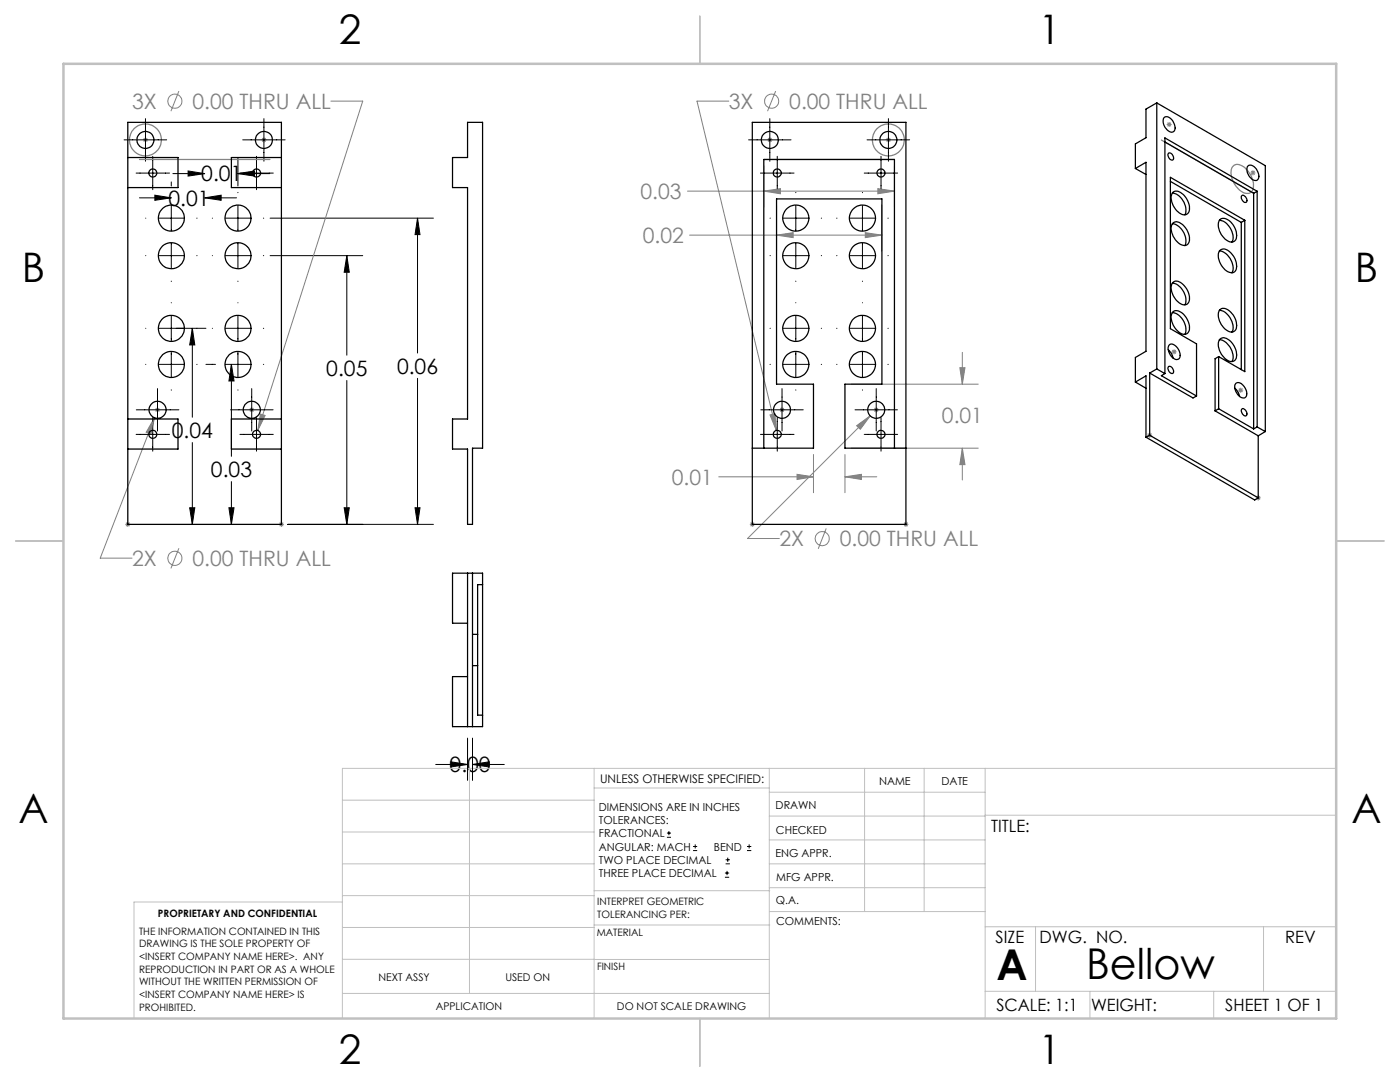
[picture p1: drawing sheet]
<svg xmlns="http://www.w3.org/2000/svg" width="279mm" height="216mm" viewBox="0 0 279 216" stroke-linecap="round" stroke-linejoin="round" font-family="sans-serif">
<g fill="none" stroke="#808080" stroke-width=".2">
<path d="M35.7 18.2l-1.6 4M154.8 18.2l-1.6 4M28.5 27.9h1M28.7 27.6l.7 .7M29 27.4v1M29.4 27.6l-.7 .7M52.2 27.9h1M52.3 27.6l.7 .7M52.7 27.4v1M53 27.6l-.7 .7M66 20.2h6.4l-21 65.7M137.2 38.1h41.3"/>
<path d="M145.5 20.2h-6.4l15.8 65.7M152.4 38.1l3.4-.5v1.1zM152.4 33.1v8.2M153.1 27.9h1M153.3 27.6l.7 .7M153.6 27.4v1M154 27.6l-.7 .7M175.2 37.6l3.3 .5-3.3 .6zM176.8 27.9h1M177 27.6l.7 .7M177.3 27.4v1M177.7 27.6l-.7 .7"/>
<path d="M178.5 33.1v8.2M232.8 24.8h1M233 24.5l.7 .7M233.3 24.3v1M233.7 24.5l-.7 .7M249.6 34.5h.9M249.7 34.1l.7 .8M250 34v1M250.4 34.1l-.7 .8M137.6 46.9h38.4M155 46.9l3.3-.5v1zM155 41v9.1"/>
<path d="M172.7 46.4l3.3 .5-3.3 .5zM176 41v9.1M169.9 76.7h25.3M191.6 73.4h1l-.5 3.3zM192.1 70.3v6.4M233.8 70.2h1M234 69.9l.7 .7M234.3 69.7v1M234.7 69.9l-.7 .7M247.1 77.9h1M247.3 77.5l.7 .7M247.6 77.4v1"/>
<path d="M248 77.5l-.7 .7M30.8 83.4l-.7 3.2-.9-.3zM30.8 83.4l-10.8 28h6.4M30.9 81.8h1.1M31.1 81.4l.7 .7M31.4 81.3v1M31.8 81.4l-.7 .7M49.7 81.8h1.1M49.9 81.4l.7 .7M50.2 81.3v1M50.6 81.4l-.7 .7M52 82.6l.9 .3-1.5 3z"/>
<path d="M143.4 95.1h18.9M153.7 82.8l1-.2 .2 3.3zM155.6 81.8h1M155.7 81.4l.7 .7M156.1 81.3v1M156.4 81.4l-.7 .7M159.1 94.7l3.2 .4-3.2 .6zM162.3 90.7v7.6M168.6 95.1l3.3-.4v1zM168.6 90.7v7.6M168.6 95.1h6.4M169.9 89.4h25.3"/>
<path d="M171 84.9l2.7-1.9-2 2.7zM173.7 83l-24.5 24.5h6.3M174.4 81.8h1M174.5 81.4l.7 .7M174.9 81.3v1M175.2 81.4l-.7 .7M192.1 89.4l.5 3.3h-1zM192.1 89.4v6.4M228.9 86.9h1M229.1 86.5l.7 .7M229.4 86.4v.9M229.8 86.5l-.7 .7"/>
<path d="M250.6 99.3h1M250.8 99l.7 .7M251.1 98.8v1.1M251.5 99l-.7 .7M25 104.6h1M25.2 104.3l.7 .7M25.5 104.1v1M25.9 104.3l-.7 .7M35.7 109.4l-1.6 4M55.7 104.6h1M55.8 104.3l.7 .7M56.2 104.1v1"/>
<path d="M56.5 104.3l-.7 .7M149.6 104.6h1M149.8 104.3l.7 .7M150.1 104.1v1M150.5 104.3l-.7 .7M164.9 105.4l-1.6 4.1M180.3 104.6h1M180.4 104.3l.8 .7M180.8 104.1v1M181.2 104.3l-.8 .7"/>
<circle cx="34.9" cy="20.2" r="1.4"/>
<circle cx="154" cy="20.2" r="1.4"/>
<circle cx="34.9" cy="111.4" r="1.41"/>
<circle cx="164.1" cy="107.5" r="1.41"/>
</g>
<g fill="none" stroke="#000" stroke-width=".2">
<path d="M24.8 27.9h8.5M27.2 34.5h6.6M27.8 39.5h6.4M29 23.7v8.5M30.5 31.2v6.7M30.9 38.9l3.3 .6-3.3 .5zM34.2 36.3v.8M34.2 38.4v.1M34.5 34.6h6.4M37.5 34.1l3.4 .5-3.4 .5zM40.9 39.5l3.2-.6v1.1zM40.9 39.5h6.3"/>
<path d="M47.5 34.6l3.3-.5v1zM47.5 31.5v5.6M47.5 34.6h6.3M47.5 38.4v.1M47.9 34.5h6.6M48.4 27.9h8.5M51.2 31.2v6.7M52.7 23.7v8.5M149.4 27.9h8.5M151.8 34.5h6.7M153.6 23.7v8.5M155.1 31.2v6.7"/>
<path d="M158.8 38.4v.1M172.1 38.4v.1M172.5 34.5h6.6M173 27.9h8.5M175.8 31.2v6.7M177.3 23.7v8.5M29.1 51h.1M29.1 43.5h.1M31.6 51h5.1M31.6 43.5h5.1M34.2 41v5.1M34.2 48.5v5.1"/>
<path d="M34.2 56.1v.1M39.3 51h.1M39.3 43.5h.1M42.4 51h.1M42.4 43.5h.1M44.9 51h5.1M44.9 43.5h5.1M47.5 41v5.1M47.5 48.5v5.1M47.5 56.1v.1M52.6 51h.1M52.6 43.5h.1"/>
<path d="M53.9 51h18.5M53.9 43.5h32.6M69.2 51l.5 3.3h-1zM69.2 51v19.9M83.3 43.5l.5 3.3h-1zM83.3 43.5v26.9M153.7 51h.1M153.7 43.5h.1M156.3 51h5.1M156.3 43.5h5.1M158.8 41v5.1M158.8 48.5v5.1"/>
<path d="M158.8 56.1v.1M163.9 51h.1M163.9 43.5h.1M167 51h.1M167 43.5h.1M169.6 51h5.1M169.6 43.5h5.1M172.1 41v5.1M172.1 48.5v5.1M172.1 56.1v.1M177.2 51h.1M177.2 43.5h.1"/>
<path d="M29.1 72.7h.1M29.1 65.5h.1M31.4 77.5v8.5M31.6 72.7h5.1M31.6 65.5h9.5M34.2 60.4h.1M34.2 63v5.1M34.2 70.2v5M34.2 77.8v.1M38.4 65.5l.5 3.3h-1zM38.4 65.5v17.8M39.3 72.7h.1"/>
<path d="M41.1 72.7h1.9M42.4 65.5h.1M44.9 72.7h5.1M44.9 65.5h5.1M46.2 72.7l.5 3.3h-1zM46.2 72.7v18.4M47.5 60.4h.1M47.5 63v5.1M47.5 70.2v5M47.5 77.8v.1M50.2 77.5v8.5M52.6 72.7h.1"/>
<path d="M52.6 65.5h.1M69.2 75.9v28.7M83.3 75.5v29.1M153.7 72.7h.1M153.7 65.5h.1M156.1 77.5v8.5M156.3 72.7h5.1M156.3 65.5h5.1M158.8 60.4h.1M158.8 63v5.1M158.8 70.2v5M158.8 77.8v.1"/>
<path d="M163.9 72.7h.1M163.9 65.5h.1M167 72.7h.1M167 65.5h.1M169.6 72.7h5.1M169.6 65.5h5.1M172.1 60.4h.1M172.1 63v5.1M172.1 70.2v5M172.1 77.8v.1M174.9 77.5v8.5M177.2 72.7h.1"/>
<path d="M177.2 65.5h.1M27.2 86.7h6.6M27.2 81.8h8.5M30.5 83.3v6.7M38.4 88.3v16.3M46 81.8h8.5M46.2 96.1v8.5M47.9 86.7h6.6M51.2 83.3v6.7M151.8 86.7h6.7M151.8 81.8h8.5M155.1 83.3v6.7"/>
<path d="M170.6 81.8h8.5M172.5 86.7h6.6M175.8 83.3v6.7M37.9 101.3h1l-.5 3.3zM45.7 101.3h1l-.5 3.3zM57.4 104.6h29.1M68.7 101.3h1l-.5 3.3zM82.8 101.3h1l-.5 3.3zM87 152.5h6.3M90 152l3.3 .5-3.3 .5zM93.3 147.3v8.4M94.3 152.5l3.3-.5v1z"/>
<path d="M94.3 147.3v8.4M94.3 152.5h6.3M133.1 167.1h.8M133.1 166.2h.8M133.5 165.8v.9M138.3 169.7h.8M138.3 168.9h.8M138.7 168.5v.8M144.7 175h.8M144.7 174.2h.8M144.8 172.4h.9M144.8 171.6h.9"/>
<path d="M145.1 173.8v.8M145.2 171.1v.9M149.1 169.7h.8M149.1 168.9h.8M149.5 168.5v.8"/>
</g>
<g fill="none" stroke="#808080" stroke-width=".25">
<path d="M27.8 31.8h26.1M152.4 31.8h26.1M231.8 27.9l18.4 10.7M246 33.3a1.65 1.65 0 0 1 2.5 .2 4.3 4.3 0 0 1 1.4 4.6 1.69 1.69 0 0 1-2.6-.2 4.2 4.2 0 0 1-1.4-4.5z"/>
<circle cx="29" cy="27.9" r="3.2"/>
<circle cx="177.3" cy="27.9" r="3.2"/>
</g>
<g fill="none" stroke="#c0c0c0" stroke-width=".2">
<path d="M68.3 159.7h50.3M93.7 153.3v44.9M118.6 153.3v49.9M118.6 157.2h34.9M153.5 153.3v49.9M153.5 158.1h43.1M172.5 153.3v28.6M184.4 153.3v28.6M196.6 153.3v49.9M266.7 153.3h-198.4v49.9M68.3 178.7h50.3M68.3 172.4h50.3"/>
<path d="M68.3 166h50.3M68.3 180h-41.6v23.2M118.6 177.7h35M153.5 167.6h43.1M153.5 162.8h43.1M153.5 172.4h43.1M153.5 177.1h43.1M196.6 162.7h70.1M68.3 198.2h85.2M68.3 191.4l85.2 .1M68.3 185.1h50.3M118.6 184.6h35"/>
<path d="M153.6 181.9h43M196.6 197.8h70.1M196.6 184.9h70.1M206.7 184.9v12.9M217.5 197.8v5.4M242.2 197.8v5.4M252.2 184.9v12.9"/>
</g>
<path d="M139.7 3.2v9.5M3.1 107.9h9.6M266.7 107.9h9.5M139.7 203.2v9.6" fill="none" stroke="#c0c0c0" stroke-width=".25"/>
<path d="M12.7 12.7h254v190.5h-254z" fill="none" stroke="#c0c0c0" stroke-width=".5"/>
<path d="M30.9 38.9l3.3 .6-3.3 .5zM40.9 39.5l3.2-.6v1.1zM47.5 34.6l3.3-.5v1zM37.5 34.1l3.4 .5-3.4 .5zM46.2 72.7l.5 3.3h-1zM45.7 101.3h1l-.5 3.3zM38.4 65.5l.5 3.3h-1zM37.9 101.3h1l-.5 3.3zM69.2 51l.5 3.3h-1zM68.7 101.3h1l-.5 3.3zM83.3 43.5l.5 3.3h-1zM82.8 101.3h1l-.5 3.3zM90 152l3.3 .5-3.3 .5zM94.3 152.5l3.3-.5v1z" fill="#000"/>
<path d="M171 84.9l.7 .8 2-2.7zM153.7 82.8l1.2 3.1-.2-3.3zM159.1 94.7l3.2 .4-3.2 .6zM168.6 95.1l3.3-.4v1zM192.1 89.4l.5 3.3h-1zM191.6 73.4h1l-.5 3.3zM152.4 38.1l3.4-.5v1.1zM175.2 37.6l3.3 .5-3.3 .6zM155 46.9l3.3-.5v1zM172.7 46.4l3.3 .5-3.3 .5zM30.8 83.4l-1.6 2.9 .9 .3zM52 82.6l-.6 3.3 1.5-3z" fill="#808080"/>
<g fill="none" stroke="#000" stroke-width=".25">
<path d="M25.5 31.4h10v6h-10M25.5 24.4h30.7v80.2h-30.7zM56.2 31.4h-10v6h10M93.3 24.4h3v65h-2v15.2h-1v-15h-3v-6h3v-46.2h-3v-6h3zM150.1 24.4h30.7v80.2h-30.7zM226.6 33.6l2.1-1.2v37.7l-2.1 1.2v4.9M226.6 33.6l2.1 1.2M230.9 20.5v53.1M230.9 20.5l-2.2 1.3v5.7l-2.1 1.2v4.9M230.9 20.5l21.6 12.6v53M232.4 23.4a1.51 1.51 0 0 1 1.9 1.3 1.07 1.07 0 0 1-.5 1.7 2.17 2.17 0 0 1-1.4-3zM232.5 28.3l17.7 10.3"/>
<path d="M233.2 30.6a.9 .9 0 0 1 .8 1.3 .95 .95 0 0 1-.8-1.3zM233.6 36.2l14.1 8.2M234 38.5a3.5 3.5 0 0 1 2.5 4.4M234.1 38.3a2.05 2.05 0 0 1 2.6 1.1 2.77 2.77 0 0 1 .4 3.2 1.38 1.38 0 0 1-2-.3 3.3 3.3 0 0 1-1.1-3.8zM247.8 39.1a.65 .65 0 0 1 1 .5 .48 .48 0 0 1-.1 .8 .48 .48 0 0 1-.7-.4l-.2-.3zM249 33.2a.99 .99 0 0 1 1.5 .3 1.81 1.81 0 0 1 .4 2.4 1.79 1.79 0 0 1-2-1.7zM250.2 38.6v47M250.9 38.2v47M250.9 38.2l-18.4-10.7v47M250.9 38.2l-.7 .4M234 56.5a3.5 3.5 0 0 1 2.5 4.3M234 44.7a3.4 3.4 0 0 1 2.5 4.3"/>
<path d="M234.1 56.3a1.96 1.96 0 0 1 2.6 1.1 2.57 2.57 0 0 1 .2 3.3 2.24 2.24 0 0 1-2.5-1.4 2.46 2.46 0 0 1-.3-3zM234.1 44.5a1.96 1.96 0 0 1 2.6 1.1 2.57 2.57 0 0 1 .2 3.3 2.13 2.13 0 0 1-2.5-1.4 2.46 2.46 0 0 1-.3-3zM243.3 50.1a3.4 3.4 0 0 1 2.8 3.6l-.2 .7M243.3 44a3.4 3.4 0 0 1 2.6 4.3M243.4 50.1a1.41 1.41 0 0 1 2.2 .3 3.2 3.2 0 0 1 .9 3.8 1.82 1.82 0 0 1-2.5-.9 3 3 0 0 1-.6-3.2zM243.6 43.7a2.05 2.05 0 0 1 2.5 1.2 2.95 2.95 0 0 1 .4 3.1 1.42 1.42 0 0 1-2-.3 3.5 3.5 0 0 1-1.1-3.8zM247.7 44.4v29.4M248.4 44v30.2l-5.2-3M248.4 44l-14.8-8.6v30.2l5.2 3v10.4M248.4 44l-.7 .4M226.6 76.2l2.1-1.2v12.2M226.6 76.2l2.1 1.3"/>
<path d="M229.4 74.4v12.5M229.4 74.4l8.7 5 .7-.4M230.9 73.6l-1.5 .8M230.9 73.6l1.6 .9M232.5 74.5l-.7 .5 7 4M233.2 69.8l.5 .6 .4 1M233.2 73.1a.9 .9 0 0 1 .8 1.4 .95 .95 0 0 1-.8-1.4zM233.3 68.9a.96 .96 0 0 1 1.5 .3 1.78 1.78 0 0 1 .4 2.4 1.76 1.76 0 0 1-2-1.7l-.1-.5zM234 62.4a3.4 3.4 0 0 1 2.5 4.3M234.1 62.2a2.05 2.05 0 0 1 2.6 1.1 2.77 2.77 0 0 1 .4 3.1 1.38 1.38 0 0 1-2-.3 3.3 3.3 0 0 1-1.1-3.8zM243.2 71.2l-.7 .4v10.4M243.2 71.2v10.4"/>
<path d="M243.3 67.8a3.5 3.5 0 0 1 2.8 3.6l-.2 .7M243.3 61.9a3.5 3.5 0 0 1 2.7 4.2l-.1 .2M243.4 61.9a1.45 1.45 0 0 1 2.2 .4 3.1 3.1 0 0 1 .9 3.7 1.42 1.42 0 0 1-2-.3 3.4 3.4 0 0 1-1.1-3.8zM243.6 67.6a1.96 1.96 0 0 1 2.5 1.1 2.95 2.95 0 0 1 .4 3.2 1.42 1.42 0 0 1-2-.4 3.5 3.5 0 0 1-1.1-3.7zM246.5 77.5l.7 .9 .2 .7M246.7 76.5a1.26 1.26 0 0 1 1.6 .7 1.48 1.48 0 0 1 0 2.2 2.2 2.2 0 0 1-1.7-2.8zM25.5 83.6h10v6h-10M56.2 83.6h-10v6h10M150.1 89.4h12.2v-12.7h-7.3v-37h21v37h-7.4v12.7h12.2M152.4 89.4v-57.6h26.1v57.6M228.7 87.2l21.7 12.6 .7-.5M229.4 86.9l-.7 .3"/>
<path d="M229.4 86.9l21.7 12.4M242.5 82l8.6 5M243.2 81.6l7 4M243.2 81.6l-.7 .4M247.9 81.6a.9 .9 0 0 1 .8 1.4 .95 .95 0 0 1-.8-1.4zM250.9 85.2l1.6 .9M250.9 85.2l-.7 .4M251.1 87v12.3M252.5 86.1l-1.4 .9M93.3 114.4v30.6M94.3 114.4v30.6M96.3 116.7h-1v26h1"/>
<path d="M93.3 124.4h-3v-10h6v30.6h-6v-10h3M94.3 132.8h1M94.3 126.6h1"/>
<circle cx="29" cy="27.9" r="1.69"/>
<circle cx="30.5" cy="34.5" r=".8"/>
<circle cx="51.2" cy="34.5" r=".79"/>
<circle cx="52.7" cy="27.9" r="1.69"/>
<circle cx="153.6" cy="27.9" r="1.69"/>
<circle cx="155.1" cy="34.5" r=".81"/>
<circle cx="175.8" cy="34.5" r=".79"/>
<circle cx="177.3" cy="27.9" r="1.7"/>
<circle cx="34.2" cy="51" r="2.61"/>
<circle cx="34.2" cy="43.5" r="2.6"/>
<circle cx="47.5" cy="51" r="2.61"/>
<circle cx="47.5" cy="43.5" r="2.6"/>
<circle cx="158.8" cy="43.5" r="2.61"/>
<circle cx="158.8" cy="51" r="2.6"/>
<circle cx="172.1" cy="43.5" r="2.61"/>
<circle cx="172.1" cy="51" r="2.6"/>
<circle cx="34.2" cy="65.5" r="2.61"/>
<circle cx="34.2" cy="72.7" r="2.6"/>
<circle cx="47.5" cy="65.5" r="2.61"/>
<circle cx="47.5" cy="72.7" r="2.6"/>
<circle cx="158.8" cy="65.5" r="2.6"/>
<circle cx="158.8" cy="72.7" r="2.6"/>
<circle cx="172.1" cy="65.5" r="2.6"/>
<circle cx="172.1" cy="72.7" r="2.6"/>
<circle cx="30.5" cy="86.7" r=".8"/>
<circle cx="31.4" cy="81.8" r="1.71"/>
<circle cx="50.3" cy="81.8" r="1.71"/>
<circle cx="51.2" cy="86.7" r=".79"/>
<circle cx="155.1" cy="86.7" r=".81"/>
<circle cx="156.1" cy="81.8" r="1.7"/>
<circle cx="174.9" cy="81.8" r="1.7"/>
<circle cx="175.8" cy="86.7" r=".79"/>
</g>
<g font-size="8.5">
<text x="198.9" y="195.5">A</text>
<text x="216.8" y="195.4">Bellow</text>
</g>
<g font-size="8.1">
<text x="67.6" y="8.9">2</text>
<text x="207.3" y="8.9">1</text>
<text x="4.4" y="56.2">B</text>
<text x="270.4" y="56.2">B</text>
<text x="3.7" y="164.1">A</text>
<text x="269.7" y="164.1">A</text>
<text x="67.6" y="212.4">2</text>
<text x="207.3" y="212.4">1</text>
</g>
<g font-size="4.2" fill="#808080">
<text x="26.4" y="21.7">3X</text>
<text x="38.4" y="21.7">0.00 THRU ALL</text>
<text x="145.5" y="21.7">3X</text>
<text x="157.5" y="21.7">0.00 THRU ALL</text>
<text x="127.8" y="39.7">0.03</text>
<text x="128.3" y="48.5">0.02</text>
<text x="188" y="84.3">0.01</text>
<text x="134.1" y="96.7">0.01</text>
<text x="26.4" y="112.9">2X</text>
<text x="38.4" y="112.9">0.00 THRU ALL</text>
<text x="155.6" y="109">2X</text>
<text x="167.6" y="109">0.00 THRU ALL</text>
</g>
<g font-size="4.2">
<text x="33.6" y="41.1">0.01</text>
<text x="40.2" y="36.2">0.01</text>
<text x="65.1" y="75">0.05</text>
<text x="79.2" y="74.6">0.06</text>
<text x="34.3" y="87.3">0.04</text>
<text x="42.1" y="95.2">0.03</text>
<text x="89.7" y="154.1">0.00</text>
</g>
<g font-size="3.4">
<text x="197.8" y="166">TITLE:</text>
<text x="198.7" y="188.1">SIZE</text>
<text x="207.5" y="188.1">DWG. NO.</text>
<text x="256.5" y="188.2">REV</text>
<text x="198.8" y="201.7">SCALE: 1:1</text>
<text x="217.7" y="201.8">WEIGHT:</text>
<text x="244.5" y="201.7">SHEET 1 OF 1</text>
</g>
<text font-size="2.4" x="119.8" y="156.2">UNLESS OTHERWISE SPECIFIED:</text>
<g font-size="2.2">
<text x="119.5" y="161.8">DIMENSIONS ARE IN INCHES</text>
<text x="154.8" y="161.4">DRAWN</text>
<text x="175.4" y="156.6">NAME</text>
<text x="187.9" y="156.7">DATE</text>
<text x="119.5" y="164.4">TOLERANCES:</text>
<text x="119.5" y="167.1">FRACTIONAL</text>
<text x="154.9" y="166.3">CHECKED</text>
<text x="119.5" y="169.7">ANGULAR: MACH</text>
<text x="119.5" y="172.4">TWO PLACE DECIMAL</text>
<text x="142.5" y="169.7">BEND</text>
<text x="154.8" y="171">ENG APPR.</text>
<text x="119.5" y="175">THREE PLACE DECIMAL</text>
<text x="154.9" y="175.7">MFG APPR.</text>
<text x="154.9" y="180.4">Q.A.</text>
<text x="154.9" y="184.6">COMMENTS:</text>
</g>
<g font-size="2.1">
<text x="75.5" y="195.7">NEXT ASSY</text>
<text x="100.9" y="195.7">USED ON</text>
<text x="86.9" y="201.5">APPLICATION</text>
<text x="123.1" y="201.6">DO NOT SCALE DRAWING</text>
</g>
<g font-size="2">
<text x="31.5" y="182.9">PROPRIETARY AND CONFIDENTIAL</text>
<text x="119.2" y="180.6">INTERPRET GEOMETRIC</text>
<text x="119.2" y="183.1">TOLERANCING PER:</text>
<text x="27.8" y="186.5">THE INFORMATION CONTAINED IN THIS</text>
<text x="27.8" y="189">DRAWING IS THE SOLE PROPERTY OF</text>
<text x="27.8" y="191.6">&lt;INSERT COMPANY NAME HERE&gt;. ANY</text>
<text x="119.1" y="186.7">MATERIAL</text>
<text x="27.8" y="194.1">REPRODUCTION IN PART OR AS A WHOLE</text>
<text x="27.8" y="196.6">WITHOUT THE WRITTEN PERMISSION OF</text>
<text x="119.1" y="193.5">FINISH</text>
<text x="27.8" y="199.1">&lt;INSERT COMPANY NAME HERE&gt; IS</text>
<text x="27.8" y="201.7">PROHIBITED.</text>
</g>
</svg>
